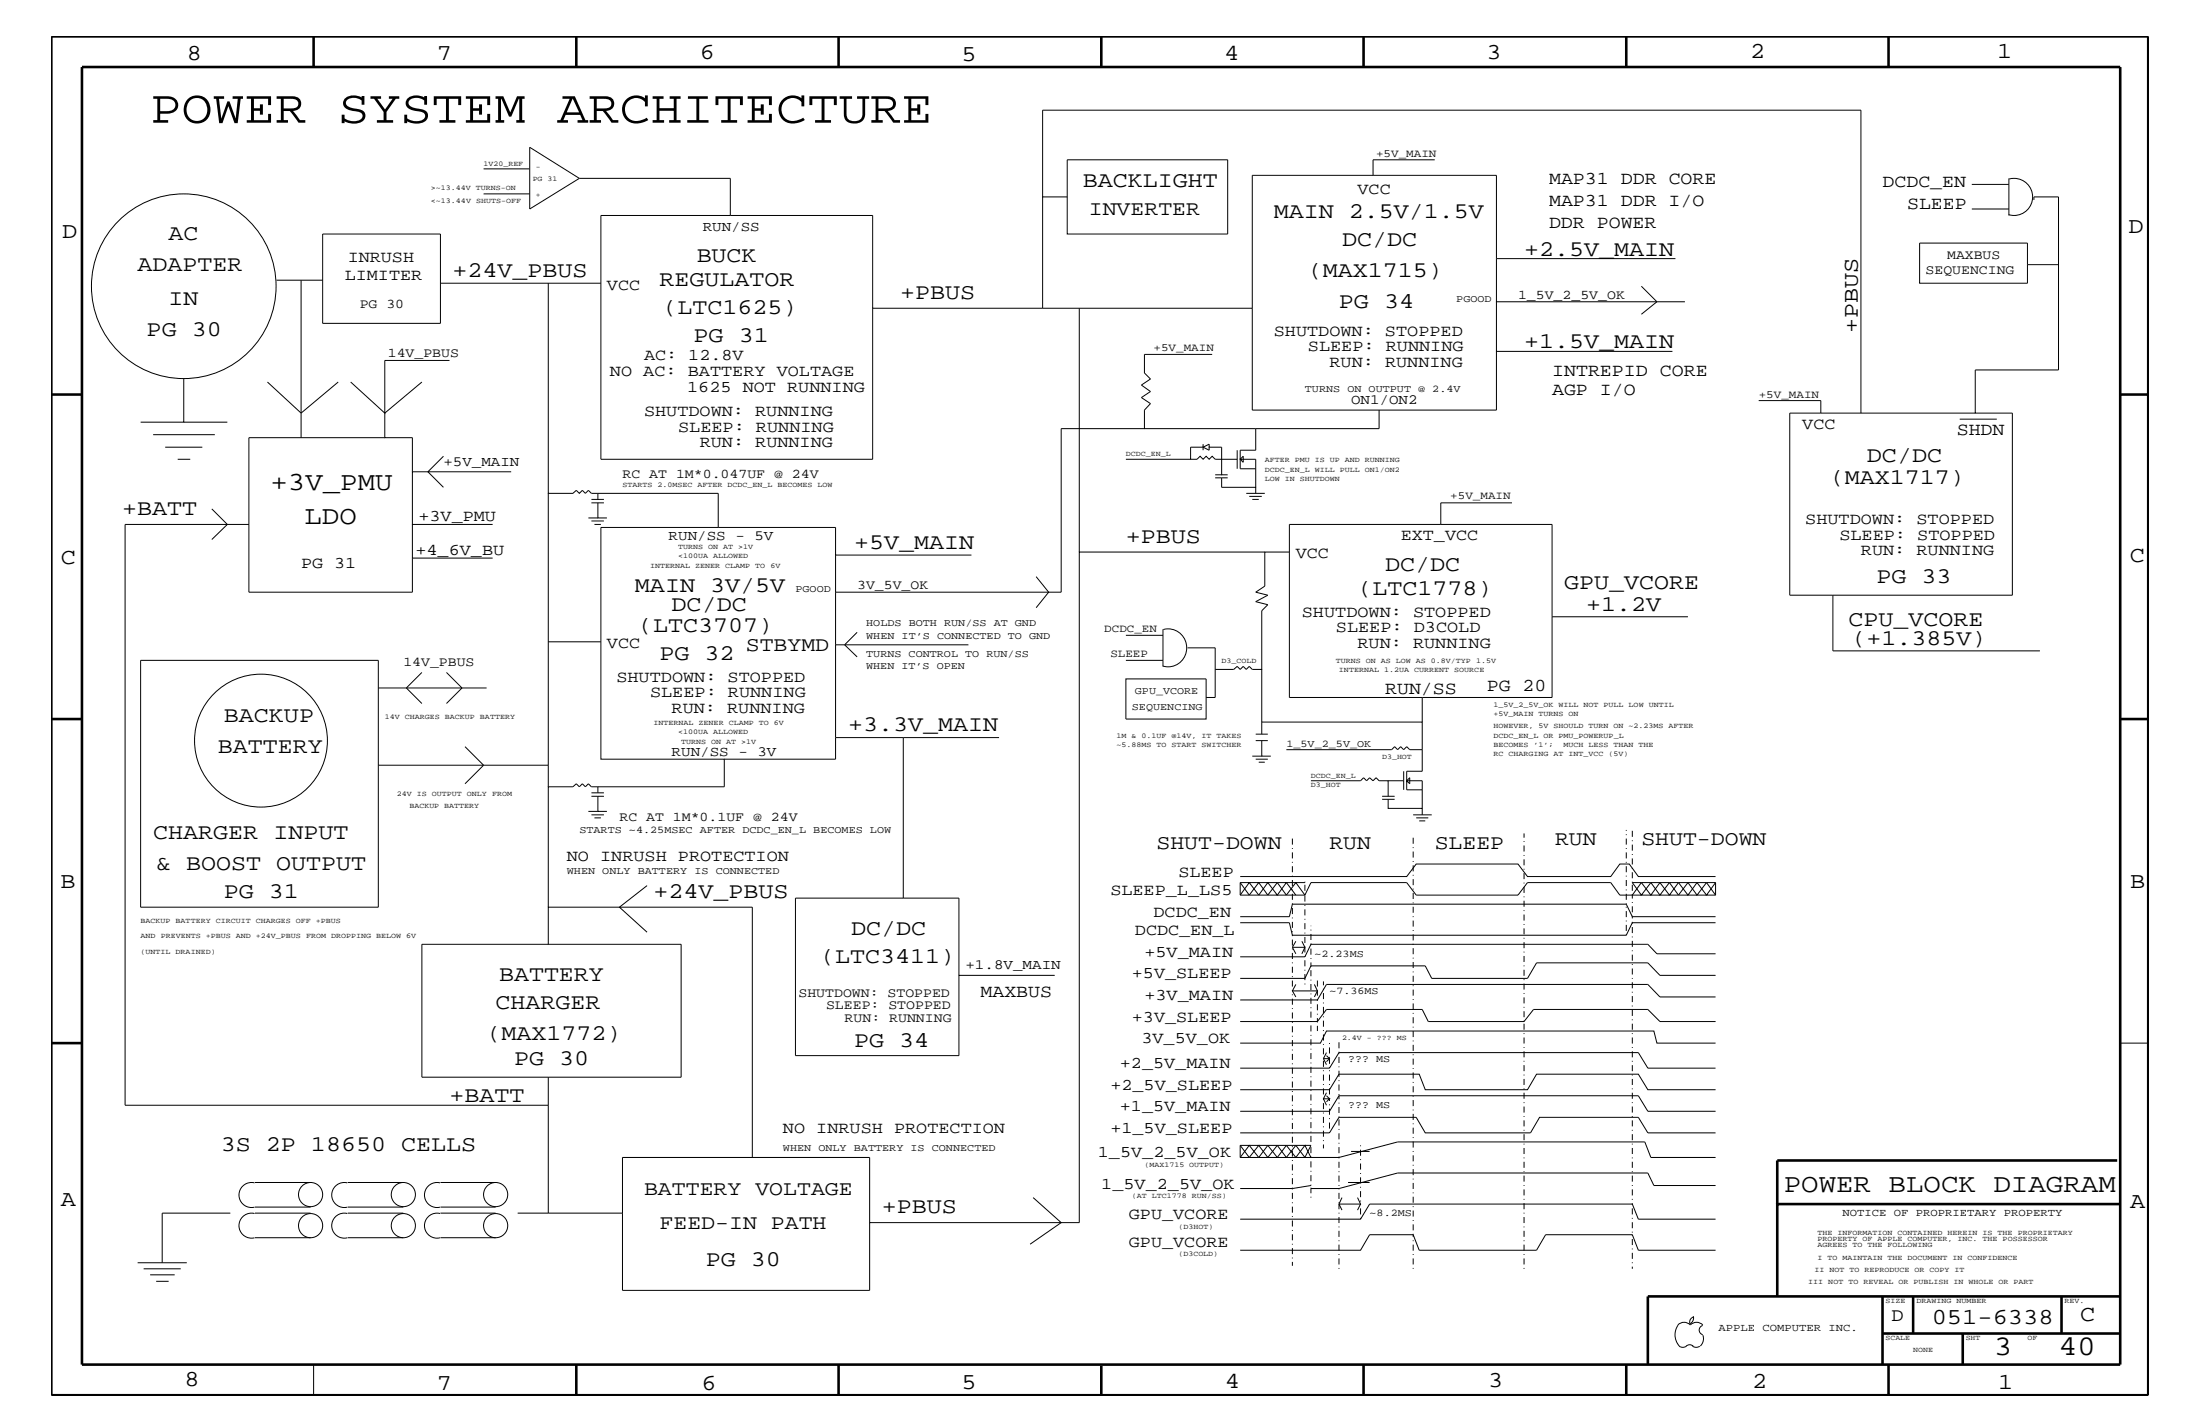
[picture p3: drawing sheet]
<svg xmlns="http://www.w3.org/2000/svg" width="432mm" height="279mm" viewBox="0 0 432 279" stroke-linecap="round" stroke-linejoin="round" font-family="sans-serif">
<g fill="none" stroke="#000" stroke-width=".51">
<path d="M10.1 7.1h411.5v266.7h-411.5zM16.1 13.2h400v254.5h-400zM61.6 7.1v6.1M113.1 7.1v6.1M164.6 7.1v6.1M216.2 7.1v6.1M267.6 7.1v6.1M319.2 7.1v6.1M370.7 7.1v6.1M10.1 77.4h6M416.1 77.4h5.5M10.1 141.1h6"/>
<path d="M416.1 141.1h5.5M10.1 204.7h6M415.5 227.7h-66.7v8.5M416.1 236.2h-67.3v18.2M369.5 254.4v13.3M375.5 254.4v7.2M404.6 254.4v7.2M416.1 254.4h-92.7v13.3M113.1 267.7v6.1M164.6 267.7v6.1M216.2 268v5.8M267.6 267.7v6.1"/>
<path d="M319.2 267.7v6.1M369.5 261.6h46.6M370.7 267.7v6.1M385.2 261.6v6.1"/>
</g>
<g fill="none" stroke="#000" stroke-width=".2">
<path d="M94.9 33.1h9.1M94.9 38h9.1M104 28.9l9.7 6.1-9.7 6zM113.7 35h29.6v7.3M204.6 38.6v21.9M209.5 31.4h31.5v14.5h-31.5zM209.5 38.6h-4.9v-17h160.7v59.5M281.6 31.4h-12.1v3M387 36.2h7.3M394.3 35v7.3M394.4 35.1a3.6 3.6 0 0 1 4.5 3.6 3.6 3.6 0 0 1-4.7 3.4M399.2 39.2v-.6h4.8v13.3h-6.1"/>
<path d="M54.3 55h9M59.1 55v26.1l7.3-6.1M63.3 45.9h23.1v17.5h-23.1zM86.4 55.6h31.5M107.6 55.6v41.2h4.8l.7-.6 .6 .6 .6-.6 .6 .6 .6-.6 .6 .6h24.9v6.7M293.7 50.7v8.5h31.5M293.7 59.2v9.7h34.6M293.7 50.7v-16.3h-47.9v46.1h47.9v-11.6M293.7 50.7h35.1M322.2 56.2l3 3M325.2 59.2l-3 2.5M325.2 59.2h5.5"/>
<path d="M376.8 47.7h21.1v7.9h-21.1zM387 41h7.3M404 51.9v20.7h-16.3v8.5h7.3v35.7h-43.7v-35.7h36.4M36.1 74.4v8.4h-8.5M52.5 75l6.6 6.1v4.8M82.8 75l-7.3 6.1v4.8h5.4v6.7M88.2 70.7h-12.7v10.4l-6.7-6.1M171.3 60.5v29.6h-53.4v-47.8h53.4v18.2h33.3M204.6 60.5h41.2M211.8 60.5v47.8M237.9 69.5h-13.3v3.7l1.2 1.2-1.8 1.2 1.8 1.2-1.8 1.2 1.8 1.2-1.2 1.3v3.6h21.9M345.2 78.6h12.2v2.5"/>
<path d="M30.1 85.3h12.1M32.4 87.7h7.3M34.9 90.1h2.4M36.1 82.8h8.5M41.6 99.9l3 3h4.3M75.5 85.9h-26.6v30.3h32v-6.7M87 89.5l-3 3.1 3 3M100.3 92.6h-19.4v10.3M107.6 96.8v57.6M116.1 98h2.4M116.1 98.7h2.4M117.3 98.7v2.9h1.8"/>
<path d="M117.3 96.8v1.2M221 90.1h12.7M224.6 84.1h-16.3v32.1h-44.3M236.1 87.2v.5h-2.4v2.4h1.3l.5-.6 .6 .6 .6-.6 .6 .6 .6-.6 .6 .6h4.3M236.1 87.7l1.2-.5v.5h2.5v5.5h1.2M236.1 87.7v.6M236.1 87.7l1.2 .6v-.6M238.5 93.2h1.3M238.5 93.8h2.5M239.8 93.8v1.8h6.7v1.2M242.8 88.3v3.7M243.4 90.1l.6-.6v1.2l-.6-.6h3.1v5.5"/>
<path d="M244.6 96.8h3.6M245.2 97.4h2.5M245.8 98h1.3M246.5 84.1v4.2h-3.1v3.7h3.1M270.7 80.5v3.6h-24.2M296.8 98.7h-14v4.2M384.6 82.2h7.3M41.6 105.9l3-3h-20v114h83M80.9 109.5h15.8M96.7 102.9h-15.8v6.6M115.5 101.6h1.8M116.1 102.2h2.4"/>
<path d="M116.7 102.9h1.2M164 108.9v40.1h-21.8M190.7 108.9h-26.7v-5.4h-46.1v22.4M203.4 113.1l2.4 3.1-2.4 3M248.2 108.3h-36.4v131.6h-3.5l-5.5-4.9M253.1 108.3h-4.9v6.7l-1.7 1.2 2.3 .6-2.3 1.3 2.3 .5-1.1 1.2v11.5h-1.9l-.6-.5-.6 .5-.6-.5-.6 .5-.6-.5-.7 .5h-3.6M253.1 102.9h51.5v33.9h-51.5zM359.7 116.8v10.9h40.7M27.6 129.6h46.7v48.4h-46.7zM74.3 135h16.4l-3.1 3M82.8 131.9l-3 3.1 3 3M87.6 131.9l3.1 3.1h4.8"/>
<path d="M107.6 125.9h10.3M117.9 125.9v23.1h24.3v5.4h-26.1l-.6-.6-.6 .6-.6-.6-.6 .6-.6-.6-.7 .6h-4.8v23.6M164 126.5h26.1M168.2 124.1l-2.4 2.4 2.4 2.4M221 133.2h15.7v7.9h-15.7zM221 129.6h7.3M221 124.7h7.3M228.3 123.5v7.3M228.3 123.5a3.7 3.7 0 0 1 4.6 3.7 3.7 3.7 0 0 1-4.7 3.5M233.1 127.1h5.4v9.7h-1.8M247.7 131.3v12.7M279.1 136.8v4.9"/>
<path d="M304.6 121h26.7M74.3 150.1h33.3M91.3 146.5l3.6 3.6-3.6 3.7M115.5 159.2h1.8M116.1 156.2h2.4M116.1 159.9h2.4M116.1 155.6h2.4M117.3 156.2v3h1.8M117.3 154.4v1.2M164 144.7h32.1M177.3 144.7v31.5M245.8 148.4h1.9"/>
<path d="M246.5 149h2.3M246.5 145.3h2.3M246.5 144h2.3M247.1 149.5h1.1M247.7 145.3v3.1h1.7M247.7 141.7h31.4v5.4M252.5 147.1h20.6l.6-.6 .6 .6 .6-.6 .6 .6 .6-.6 .6 .6h2.4M257.3 153.2h9.7l.6-.6 .6 .6 .6-.6 .7 .6 .6-.6 .6 .6h1.8v3M271.3 156.2h2.4M271.3 156.8h2.4M272.5 156.8v1.8h6.6v1.3M272.5 153.2h3"/>
<path d="M275.5 151.3v3.7M276.1 153.2l.6-.6v1.2l-.6-.6v1.8h3M276.1 153.2h3v5.4M277.4 159.9h3.6M279.1 147.1v4.2h-3v1.9M116.7 160.5h1.2M127 173.8l-5.4 4.2 5.4 4.9M243.4 173.2h1.8l-1.8 2.4M243.4 173.2l1.8 2.4 1.9-2.4h-1.9l1.9 2.4 1.7-2.4h-1.7l1.7 2.4M243.4 172h32.7l1.9-2.5h19.9l1.9 2.5h16.3l1.8-2.5h1.9l1.8 2.5h15.1M243.4 175.6h5.4M243.4 173.2v2.4"/>
<path d="M243.4 179.9h9.7l.6-2.5h65.5l1.2 2.5h16.3M250.7 173.2h-1.9l1.9 2.4h-1.9M250.7 173.2h1.8l-1.8 2.4h5.4M250.7 173.2l1.8 2.4 1.8-2.4h-1.8l1.8 2.4M250.7 173.2l-1.9 2.4M256.1 173.2h-1.8l1.8 2.4M278 160.5h2.3M278.6 161.1h1.1M320.4 175.6l1.8-2.4 1.8 2.4h-1.8l1.8-2.4 1.8 2.4h-1.8l1.8-2.4 1.9 2.4h-1.9l1.9-2.4 1.7 2.4M329.4 175.6l1.9-2.4 1.8 2.4h-1.8l1.8-2.4 1.8 2.4h-1.8l1.8-2.4 1.8 2.4M329.4 173.2l1.9 2.4h-3.6zM336.7 173.2l-1.8 2.4h1.8"/>
<path d="M336.7 173.2v2.4M336.7 173.2h-16.3l1.8 2.4h-4.3l-1.8-2.4h-16.3l-1.9 2.4h-19.9l-1.9-2.4h-18.8l-1.2 2.4M82.8 185.3h50.9v26.1h-50.9zM107.6 185.3v-7.3h40.1v49.1M188.2 191.4v-15.2h-32.1v30.9h32.1v-15.7h18.8M243.4 181h9.7l.6 2.5h65.5l1.2-2.5h16.3M253.7 185.9l.6 1.2M253.7 185.9h2.4M253.7 194.4l.6 1.2M253.7 194.4h4.9M254.3 184.7l-.6 1.2M254.3 193.2l-.6 1.2"/>
<path d="M255.5 184.7l.6 1.2-.6 1.2M258 193.2l.6 1.2M258.6 194.4l-.6 1.2M336.7 195.6h-10.9l-2.4-2.4h-63l-1.8 3h-15.2M336.7 191.4h-10.9l-2.4-2.5h-21.8l-1.8 3.1h-18.8l-1.3-2.5h-22.4l-1.2 2.5h-12.7M336.7 187.1h-11.5l-1.8-1.8h-66.1l-1.2 2.4h-12.7M107.6 211.4v26.6M243.4 218h17.5l1.9-3h58.8l1.8 3h13.3M243.4 213.8h17.5l1.9-3h15.8l1.1 3h20.1l1.8-3h20l1.8 3h13.3M243.4 204.7h15.8l1.2-2.4h64.2l.6 2.4h11.5M243.4 200.4h15.2l1.8-2.3h18.7l1.2 2.3h18.8l1.9-2.3h22.4l2.4 2.3h10.9M243.4 209.6h17.5l1.9-3.1h58.8l1.8 3.1h13.3"/>
<path d="M259.8 215.6h1.1l-.5 .6M259.8 207.7l.6 1.2M259.8 207.7h1.1M259.8 215.6l.6 1.3M260.4 207.1l.5 .6-.5 .6M260.4 206.5l-.6 1.2M260.4 214.4l-.6 1.2M260.4 215l.5 .6M416.1 204.7h5.5M45.2 238h-13.4v9.8M50 238.1a2.46 2.46 0 0 0-3.1 2.4 2.46 2.46 0 0 0 3.1 2.4M50 232.1a2.46 2.46 0 0 0-3.1 2.4 2.46 2.46 0 0 0 3.1 2.4"/>
<path d="M50 238h11M50 232h11M50 236.8h11M68.2 238.1a2.46 2.46 0 0 0-3.1 2.4 2.46 2.46 0 0 0 3.1 2.4M68.2 232.1a2.46 2.46 0 0 0-3.1 2.4 2.46 2.46 0 0 0 3.1 2.4M68.2 238h11M68.2 232h11M68.2 236.8h11M86.4 238.1a2.46 2.46 0 0 0-3.1 2.4 2.46 2.46 0 0 0 3.1 2.4M86.4 232.1a2.46 2.46 0 0 0-3.1 2.4 2.46 2.46 0 0 0 3.1 2.4M86.4 238h10.9M86.4 232h10.9"/>
<path d="M86.4 236.8h10.9M101.6 238h20.6M170.7 239.9v-12.8h-48.5v26.1h48.5v-13.3h37.6l-6.1 4.2M243.4 224.7h1.8l-1.8 2.4M243.4 224.7l1.8 2.4 1.9-2.4h-1.9l1.9 2.4M243.4 239.2h23.6l1.8-3h51.6l1.2 3h15.1M243.4 222.3h17.5l1.9-3.1h15.2l1.7 3.1h20.7l1.8-3.1h19.4l1.8 3.1h13.3M243.4 224.7v2.4M243.4 227.1h3.7M254.3 224.7h-7.2l1.7 2.4h-1.7M254.3 224.7l-1.8 2.4h1.8l-1.8-2.4-1.8 2.4h1.8l-1.8-2.4-1.9 2.4h1.9l-1.9-2.4-1.7 2.4M254.3 224.7l1.8 2.4h-1.8l1.8-2.4z"/>
<path d="M256.1 224.7l1.2 2.4h-1.2l1.2-2.4zM257.3 227.1h5.5l11.5-3h48.5l1.2 3h12.7M257.3 232.6l-3.6 .6h-10.3M262.8 236.2h4.2M262.8 236.2l.6 1.2M263.4 235l-.6 1.2M264.6 232h4.2M265.2 225.9h3.6M266.4 235l.6 1.2-.6 1.2M336.7 232.6h-12.1l-1.2-2.4h-49.1l-11.5 3h-5.5M27 247.8h9.7M28.2 248.9h7.3"/>
<path d="M29.5 250.1h4.8M30.6 251.4h2.5M50 242.9h11M68.2 242.9h11M86.4 242.9h10.9M243.4 245.3h23.6l1.8-3h8.6l1.2 3h23l1.8-3h17l1.2 3h15.1M329.3 260a1.69 1.69 0 0 1 2.5 0M331.8 260a1.69 1.69 0 0 1 2.4 0M332.4 258.3v.3a1.27 1.27 0 0 1-.7 1.1M332.4 258.4a.99 .99 0 0 0-.7 1.4M61.6 267.7v6.1M329.4 260a3.2 3.2 0 0 0 .4 4.3l.5 .1 .7-.3"/>
<path d="M330.9 264.1l.7-.3 .7 .3M332.2 264.1l.7 .3 .7-.3M334.2 260.1a.93 .93 0 0 0-.7 .9 .93 .93 0 0 0 .7 .9M334.2 262l.1 .7a1.99 1.99 0 0 1-.6 1.4"/>
<circle cx="36.1" cy="56.2" r="18.1"/>
<circle cx="51.2" cy="145.3" r="13"/>
<circle cx="61" cy="234.4" r="2.37"/>
<circle cx="79.2" cy="234.4" r="2.37"/>
<circle cx="97.3" cy="234.4" r="2.37"/>
<circle cx="61" cy="240.5" r="2.37"/>
<circle cx="79.2" cy="240.5" r="2.37"/>
<circle cx="97.3" cy="240.5" r="2.37"/>
</g>
<g fill="none" stroke="#000" stroke-width=".2" stroke-dasharray=".2 .7 1.2 .7" stroke-linecap="butt">
<path d="M253.7 177.4v-13.3M256.1 173.2v-.6M256.1 175.6v-2.4M319.2 177.4v-14.6M320.4 173.2v-10.4M320.4 175.6v-2.4M320.4 179.9v-4.3M253.7 182.9v-5.5M253.7 183.5v2.4M253.7 194.4v-8.5M256.1 185.9v-10.3M256.1 187.7v-1.8"/>
<path d="M256.1 193.2v-5.5M257.3 185.3v-3.7M257.3 185.3v4.2M257.3 189.5v35.2M258.6 196.2v4.2M258.6 196.2v-1.8M258.6 194.4v-2.4M319.2 183.5v-6.1M320.4 181v-1.1M320.4 181v55.2M258.6 200.4v1.9M259.8 207.7v-15.1"/>
<path d="M259.8 215.6v9.7M259.8 215.6v-7.9M260.9 204.7v3M260.9 209.6v-1.9M260.9 215.6v-6M262.8 219.2v-4.2M262.8 206.5v-2.4M262.8 206.5v8.5M299.1 200.4v-36.9M253.7 233.2v15.2M253.7 233.2v-38.8M257.3 235v-1.8"/>
<path d="M257.3 233.2v-.6M257.3 232.6v-5.5M257.3 227.1v-2.4M260.9 222.3v-6.7M262.8 233.2v3M262.8 227.1v6.1M262.8 227.1v-7.9M267 236.2v3M267 224.7v11.5M320.4 236.2v6.1M262.8 248.9v-12.7M277.4 248.9v-6.6"/>
<path d="M277.4 242.3v-78.2M299.1 248.9v-48.5M320.4 242.3v6.6"/>
</g>
<text font-size="9.2" x="29.5" y="24.1">POWER SYSTEM ARCHITECTURE</text>
<g font-size="5.6">
<text x="391.3" y="265.9">3</text>
<text x="404" y="265.9">40</text>
</g>
<g font-size="5.2">
<text x="53.1" y="96.2">+3V_PMU</text>
<text x="59.8" y="102.9">LDO</text>
<text x="350.1" y="233.8">POWER BLOCK DIAGRAM</text>
</g>
<g font-size="4.5">
<text x="36.7" y="11.7">8</text>
<text x="85.8" y="11.7">7</text>
<text x="137.3" y="11.5">6</text>
<text x="240.3" y="11.7">4</text>
<text x="291.8" y="11.5">3</text>
<text x="343.5" y="11.5">2</text>
<text x="392" y="11.5">1</text>
<text x="188.7" y="12.1">5</text>
<text x="12.2" y="46.8">D</text>
<text x="417.7" y="45.7">D</text>
<text x="11.9" y="110.6">C</text>
<text x="418" y="110.3">C</text>
<text x="11.9" y="174.3">B</text>
<text x="418.1" y="174.2">B</text>
<text x="11.9" y="236.7">A</text>
<text x="418.1" y="237.1">A</text>
<text x="379.1" y="259.9">051-6338</text>
<text x="408.3" y="259.3">C</text>
<text x="36.2" y="271.9">8</text>
<text x="85.8" y="272.7">7</text>
<text x="137.7" y="272.7">6</text>
<text x="188.7" y="272.5">5</text>
<text x="240.4" y="272.3">4</text>
<text x="292.1" y="272.2">3</text>
<text x="343.9" y="272.3">2</text>
<text x="392.2" y="272.6">1</text>
</g>
<g font-size="4.4">
<text x="212.5" y="36.8">BACKLIGHT</text>
<text x="33.1" y="47.1">AC</text>
<text x="250" y="42.9">MAIN 2.5V/1.5V</text>
<text x="27" y="53.2">ADAPTER</text>
<text x="136.7" y="51.3">BUCK</text>
<text x="263.4" y="48.3">DC/DC</text>
<text x="299.1" y="50.2">+2.5V_MAIN</text>
<text x="33.1" y="59.8">IN</text>
<text x="88.8" y="54.4">+24V_PBUS</text>
<text x="129.5" y="56.2">REGULATOR</text>
<text x="176.7" y="58.6">+PBUS</text>
<text x="256.7" y="54.4">(MAX1715)</text>
<text x="28.8" y="65.9">PG 30</text>
<text x="130" y="61.7">(LTC1625)</text>
<text x="262.8" y="60.5">PG 34</text>
<text x="364.7" y="65.3" transform="rotate(-90 364.7 65.3)">+PBUS</text>
<text x="136.1" y="67.1">PG 31</text>
<text x="299.1" y="68.4">+1.5V_MAIN</text>
<text x="359.2" y="95">(MAX1717)</text>
<text x="366.4" y="90.7">DC/DC</text>
<text x="24" y="101">+BATT</text>
<text x="167.6" y="107.7">+5V_MAIN</text>
<text x="221" y="106.5">+PBUS</text>
<text x="271.9" y="112">DC/DC</text>
<text x="124.6" y="116.2">MAIN 3V/5V</text>
<text x="131.8" y="119.8">DC/DC</text>
<text x="266.4" y="116.8">(LTC1778)</text>
<text x="307" y="115.6">GPU_VCORE</text>
<text x="311.3" y="119.8">+1.2V</text>
<text x="368.3" y="114.4">PG 33</text>
<text x="125.2" y="124.1">(LTC3707)</text>
<text x="362.8" y="122.9">CPU_VCORE</text>
<text x="129.5" y="129.6">PG 32</text>
<text x="363.4" y="126.5">(+1.385V)</text>
<text x="43.9" y="141.7">BACKUP</text>
<text x="166.5" y="143.5">+3.3V_MAIN</text>
<text x="42.8" y="147.7">BATTERY</text>
<text x="30.1" y="164.7">CHARGER INPUT</text>
<text x="30.6" y="170.7">&amp; BOOST OUTPUT</text>
<text x="43.9" y="176.2">PG 31</text>
<text x="128.3" y="176.2">+24V_PBUS</text>
<text x="167" y="183.5">DC/DC</text>
<text x="161" y="188.9">(LTC3411)</text>
<text x="98" y="192.6">BATTERY</text>
<text x="97.3" y="198.1">CHARGER</text>
<text x="95.5" y="204.1">(MAX1772)</text>
<text x="100.9" y="208.9">PG 30</text>
<text x="167.6" y="205.3">PG 34</text>
<text x="88.2" y="216.2">+BATT</text>
<text x="43.3" y="225.9">3S 2P 18650 CELLS</text>
<text x="173.1" y="238">+PBUS</text>
<text x="138.5" y="248.4">PG 30</text>
</g>
<g font-size="4.1">
<text x="213.7" y="42.3">INVERTER</text>
<text x="146.4" y="127.7">STBYMD</text>
<text x="227" y="166.5">SHUT-DOWN</text>
<text x="260.9" y="166.5">RUN</text>
<text x="281.6" y="166.5">SLEEP</text>
<text x="305.2" y="165.9">RUN</text>
<text x="322.2" y="165.9">SHUT-DOWN</text>
<text x="126.4" y="234.4">BATTERY VOLTAGE</text>
<text x="129.5" y="241.1">FEED-IN PATH</text>
</g>
<text font-size="3.7" x="371.3" y="259.3">D</text>
<g font-size="3.6">
<text x="304" y="40.4">MAP31 DDR I/O</text>
<text x="304" y="36.2">MAP31 DDR CORE</text>
<text x="369.5" y="36.8">DCDC_EN</text>
<text x="374.3" y="41">SLEEP</text>
<text x="304" y="44.6">DDR POWER</text>
<text x="304.6" y="73.8">INTREPID CORE</text>
<text x="304.6" y="77.4">AGP I/O</text>
<text x="384" y="85.3">SHDN</text>
<text x="271.9" y="136.2">RUN/SS</text>
<text x="291.8" y="135.6">PG 20</text>
<text x="192.4" y="195.6">MAXBUS</text>
</g>
<g font-size="3.2">
<text x="266.4" y="38">VCC</text>
<text x="68.2" y="51.3">INRUSH</text>
<text x="67.6" y="55">LIMITER</text>
<text x="119.1" y="56.8">VCC</text>
<text x="250" y="65.9">SHUTDOWN: STOPPED</text>
<text x="126.4" y="70.7">AC: 12.8V</text>
<text x="256.7" y="68.9">SLEEP: RUNNING</text>
<text x="260.9" y="72">RUN: RUNNING</text>
<text x="119.7" y="73.8">NO AC: BATTERY VOLTAGE</text>
<text x="134.9" y="76.8">1625 NOT RUNNING</text>
<text x="126.4" y="81.6">SHUTDOWN: RUNNING</text>
<text x="133.1" y="84.7">SLEEP: RUNNING</text>
<text x="137.3" y="87.7">RUN: RUNNING</text>
<text x="353.7" y="84.1">VCC</text>
<text x="82.1" y="102.2">+3V_PMU</text>
<text x="274.9" y="105.9">EXT_VCC</text>
<text x="354.3" y="102.9">SHUTDOWN: STOPPED</text>
<text x="361" y="105.9">SLEEP: STOPPED</text>
<text x="59.1" y="111.4">PG 31</text>
<text x="81.5" y="108.9">+4_6V_BU</text>
<text x="254.3" y="109.5">VCC</text>
<text x="365.3" y="108.9">RUN: RUNNING</text>
<text x="255.5" y="121">SHUTDOWN: STOPPED</text>
<text x="262.2" y="124.1">SLEEP: D3COLD</text>
<text x="119.1" y="127.1">VCC</text>
<text x="266.4" y="127.1">RUN: RUNNING</text>
<text x="121" y="133.8">SHUTDOWN: STOPPED</text>
<text x="127.6" y="136.8">SLEEP: RUNNING</text>
<text x="131.8" y="139.8">RUN: RUNNING</text>
<text x="111.3" y="168.9">NO INRUSH PROTECTION</text>
<text x="231.3" y="172">SLEEP</text>
<text x="217.9" y="175.6">SLEEP_L_LS5</text>
<text x="226.4" y="179.9">DCDC_EN</text>
<text x="222.8" y="183.5">DCDC_EN_L</text>
<text x="222.2" y="192">+5V_SLEEP</text>
<text x="224.6" y="187.7">+5V_MAIN</text>
<text x="224.6" y="196.2">+3V_MAIN</text>
<text x="222.2" y="200.4">+3V_SLEEP</text>
<text x="219.8" y="209.6">+2_5V_MAIN</text>
<text x="224" y="204.7">3V_5V_OK</text>
<text x="217.9" y="213.8">+2_5V_SLEEP</text>
<text x="219.8" y="218">+1_5V_MAIN</text>
<text x="153.7" y="222.3">NO INRUSH PROTECTION</text>
<text x="215.5" y="227.1">1_5V_2_5V_OK</text>
<text x="217.9" y="222.3">+1_5V_SLEEP</text>
<text x="216.2" y="233.2">1_5V_2_5V_OK</text>
<text x="221.6" y="239.2">GPU_VCORE</text>
<text x="221.6" y="244.7">GPU_VCORE</text>
</g>
<g font-size="2.8">
<text x="137.9" y="45.3">RUN/SS</text>
<text x="265.2" y="79.2">ON1/ON2</text>
<text x="87" y="91.4">+5V_MAIN</text>
<text x="131.2" y="105.9">RUN/SS - 5V</text>
<text x="131.8" y="148.4">RUN/SS - 3V</text>
<text x="189.5" y="190.2">+1.8V_MAIN</text>
</g>
<g font-size="2.6">
<text x="378" y="53.8">SEQUENCING</text>
<text x="382.2" y="50.7">MAXBUS</text>
<text x="297.9" y="58.6">1_5V_2_5V_OK</text>
<text x="70.6" y="60.5">PG 30</text>
<text x="76.1" y="70.1">14V_PBUS</text>
<text x="122.2" y="93.8">RC AT 1M*0.047UF @ 24V</text>
<text x="168.2" y="115.6">3V_5V_OK</text>
<text x="79.2" y="130.8">14V_PBUS</text>
<text x="121.6" y="161.1">RC AT 1M*0.1UF @ 24V</text>
<text x="156.7" y="195.6">SHUTDOWN: STOPPED</text>
<text x="162.1" y="198.1">SLEEP: STOPPED</text>
<text x="165.8" y="200.4">RUN: RUNNING</text>
</g>
<g font-size="2.2">
<text x="270.1" y="30.8">+5V_MAIN</text>
<text x="226.4" y="68.9">+5V_MAIN</text>
<text x="345.2" y="78">+5V_MAIN</text>
<text x="284.6" y="98">+5V_MAIN</text>
<text x="216.7" y="124.1">DCDC_EN</text>
<text x="217.9" y="128.9">SLEEP</text>
</g>
<g font-size="2.1">
<text x="361.6" y="238.6">NOTICE OF PROPRIETARY PROPERTY</text>
<text x="337.3" y="261.1">APPLE COMPUTER INC.</text>
</g>
<g font-size="2">
<text x="285.8" y="59.2">PGOOD</text>
<text x="256.1" y="76.8">TURNS ON OUTPUT @ 2.4V</text>
<text x="156.1" y="116.2">PGOOD</text>
<text x="170" y="122.9">HOLDS BOTH RUN/SS AT GND</text>
<text x="170" y="125.3">WHEN IT’S CONNECTED TO GND</text>
<text x="170" y="131.3">WHEN IT’S OPEN</text>
<text x="170" y="128.9">TURNS CONTROL TO RUN/SS</text>
<text x="222.8" y="136.2">GPU_VCORE</text>
<text x="222.2" y="139.2">SEQUENCING</text>
<text x="252.5" y="146.5">1_5V_2_5V_OK</text>
<text x="113.7" y="163.5">STARTS ~4.25MSEC AFTER DCDC_EN_L BECOMES LOW</text>
<text x="111.3" y="171.4">WHEN ONLY BATTERY IS CONNECTED</text>
<text x="258" y="187.7">~2.23MS</text>
<text x="260.9" y="195">~7.36MS</text>
<text x="264.6" y="208.3">??? MS</text>
<text x="264.6" y="217.5">??? MS</text>
<text x="153.7" y="225.9">WHEN ONLY BATTERY IS CONNECTED</text>
<text x="268.8" y="238.6">~8.2MS</text>
</g>
<g font-size="1.4">
<text x="94.9" y="32.5">1V20_REF</text>
<text x="104.6" y="35.6">PG 31</text>
<text x="105.2" y="33.1">-</text>
<text x="84.6" y="37.4">&gt;~13.44V TURNS-ON</text>
<text x="84.6" y="39.8">&lt;~13.44V SHUTS-OFF</text>
<text x="105.2" y="38.6">+</text>
<text x="221" y="89.5">DCDC_EN_L</text>
<text x="122.2" y="95.6">STARTS 2.0MSEC AFTER DCDC_EN_L BECOMES LOW</text>
<text x="248.2" y="90.7">AFTER PMU IS UP AND RUNNING</text>
<text x="248.2" y="92.6">DCDC_EN_L WILL PULL ON1/ON2</text>
<text x="248.2" y="94.3">LOW IN SHUTDOWN</text>
<text x="133.1" y="107.7">TURNS ON AT &gt;1V</text>
<text x="127.6" y="111.4">INTERNAL ZENER CLAMP TO 6V</text>
<text x="133.1" y="109.5">&lt;100UA ALLOWED</text>
<text x="239.8" y="130.2">D3_COLD</text>
<text x="262.2" y="130.2">TURNS ON AS LOW AS 0.8V/TYP 1.5V</text>
<text x="262.8" y="131.9">INTERNAL 1.2UA CURRENT SOURCE</text>
<text x="75.5" y="141.1">14V CHARGES BACKUP BATTERY</text>
<text x="128.3" y="142.3">INTERNAL ZENER CLAMP TO 6V</text>
<text x="293.1" y="142.9">HOWEVER, 5V SHOULD TURN ON ~2.23MS AFTER</text>
<text x="293.1" y="140.5">+5V_MAIN TURNS ON</text>
<text x="293.1" y="138.6">1_5V_2_5V_OK WILL NOT PULL LOW UNTIL</text>
<text x="133.1" y="144">&lt;100UA ALLOWED</text>
<text x="133.7" y="145.9">TURNS ON AT &gt;1V</text>
<text x="219.1" y="146.5">~5.88MS TO START SWITCHER</text>
<text x="219.1" y="144.7">1M &amp; 0.1UF @14V, IT TAKES</text>
<text x="271.3" y="149">D3_HOT</text>
<text x="293.1" y="148.4">RC CHARGING AT INT_VCC (5V)</text>
<text x="293.1" y="144.7">DCDC_EN_L OR PMU_POWERUP_L</text>
<text x="293.1" y="146.5">BECOMES ’1’;</text>
<text x="306.9" y="146.5">MUCH LESS THAN THE</text>
<text x="257.3" y="154.4">D3_HOT</text>
<text x="257.3" y="152.6">DCDC_EN_L</text>
<text x="77.9" y="156.2">24V IS OUTPUT ONLY FROM</text>
<text x="80.3" y="158.6">BACKUP BATTERY</text>
<text x="27.6" y="184.1">AND PREVENTS +PBUS AND +24V_PBUS FROM DROPPING BELOW 6V</text>
<text x="27.6" y="181">BACKUP BATTERY CIRCUIT CHARGES OFF +PBUS</text>
<text x="27.6" y="187.1">(UNTIL DRAINED)</text>
<text x="263.4" y="204.1">2.4V - ??? MS</text>
<text x="224.6" y="229">(MAX1715 OUTPUT)</text>
<text x="222.2" y="235">(AT LTC1778 RUN/SS)</text>
<text x="231.3" y="241.1">(D3HOT)</text>
<text x="356.7" y="244.7">AGREES TO THE FOLLOWING</text>
<text x="356.7" y="243.5">PROPERTY OF APPLE COMPUTER, INC. THE POSSESSOR</text>
<text x="356.7" y="242.3">THE INFORMATION CONTAINED HEREIN IS THE PROPRIETARY</text>
<text x="231.3" y="246.5">(D3COLD)</text>
<text x="354.9" y="252">III NOT TO REVEAL OR PUBLISH IN WHOLE OR PART</text>
<text x="356.1" y="249.5">II NOT TO REPRODUCE OR COPY IT</text>
<text x="356.7" y="247.2">I TO MAINTAIN THE DOCUMENT IN CONFIDENCE</text>
<text x="370.1" y="255.6">SIZE</text>
<text x="376.2" y="255.6">DRAWING NUMBER</text>
<text x="405.2" y="255.6">REV.</text>
<text x="370.1" y="262.9">SCALE</text>
<text x="385.8" y="262.9">SHT</text>
<text x="397.9" y="262.9">OF</text>
<text x="375.5" y="265.3">NONE</text>
</g>
</svg>
